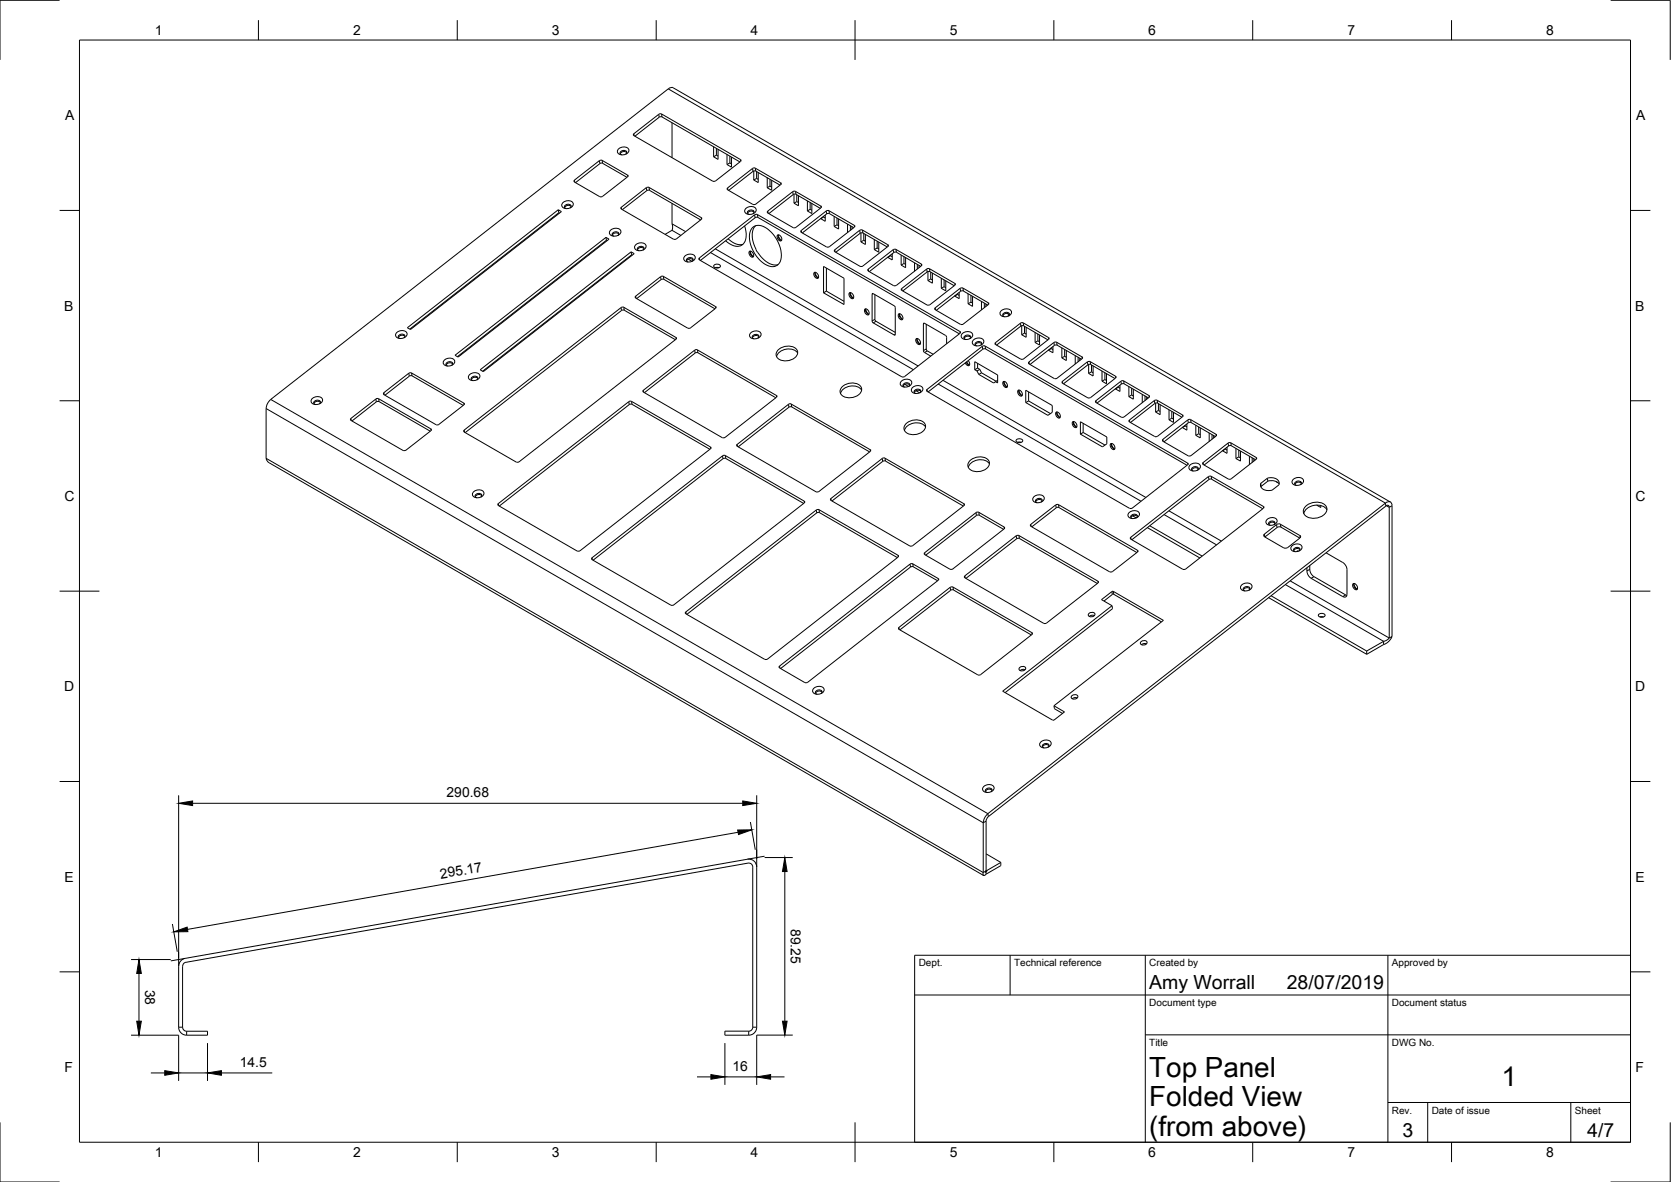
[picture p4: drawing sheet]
<svg xmlns="http://www.w3.org/2000/svg" width="420mm" height="297mm" viewBox="0 0 420 297" stroke-linecap="round" stroke-linejoin="round" font-family="sans-serif">
<!-- layer: Visible -->
<g fill="none" stroke="#000" stroke-width=".25">
<path d="M155.6 37.3a1.45 1.45 0 0 1 2.5 .6 1.68 1.68 0 0 1-2.9 .3l.2-.6zM157.3 38.7l.2-.2a.79 .79 0 0 0-.6-.8 .79 .79 0 0 0-.9 .5l-.1 .4 .4 .3M157.6 38.4a1.03 1.03 0 0 0-1.7 .2M159.4 33.6l6.2-4.9 .5-.1 20.1 11.5 .1 .1-.1 .4M159.4 33.6l-.1 .3 .1 .2 19.8 11.4h.7l6.3-4.9M165.8 29.4l-6.2 4.8M165.8 29.5l.7-.1 19.5 11.3M169 30.8v8.8M179.4 36.9v2.5M180.1 39l-.7 .4M180.1 39l.5 .2M180.1 37.3v1.7"/>
<path d="M180.6 37.5v2.6l-1.2-.7M182.8 38.8v2.5M183.5 39.2v1.7M183.9 39.5v2.5l-1.1-.7M140.4 52.7l.1 .8M140.5 53.5l-37.5 29.2M140.5 53.5l.2 .1M141.7 50.8a1.45 1.45 0 0 1 2.4 .6 1.68 1.68 0 0 1-2.8 .3l.1-.6zM143.3 52.3l.2-.2a.79 .79 0 0 0-.6-.8 .79 .79 0 0 0-.9 .4l-.1 .4 .5 .3M143.6 51.9a1.03 1.03 0 0 0-1.6 .3M144.4 45.7l6.4 3.7M150.7 40.4l-6.2 4.9-.2 .3 .2 .1"/>
<path d="M150.7 40.4l.7-.1 6.4 3.7M151.5 49.3l-.7 .1M152.4 59.7l.1 .7M153.6 57.8a1.45 1.45 0 0 1 2.5 .6 1.68 1.68 0 0 1-2.9 .2l.2-.6zM155.3 59.2l.2-.2a.79 .79 0 0 0-.6-.8 .79 .79 0 0 0-.9 .4l-.1 .4 .5 .4M155.6 58.8a1.03 1.03 0 0 0-1.6 .3M156.2 52.1l6.3-4.9 .5-.2 13.3 7.7 .1 .3-6.3 5-.5 .2-13.4-7.7-.1-.3zM156.5 52.7l6.1-4.8 .5-.1 13.1 7.5M157.6 44.6l-6-3.6h-.5l-6.4 4.9M157.8 44l.1 .1-.1 .3-6.3 4.9M169 51.1l.1 6.6-.1 .2-1.8 1M183 47.2l-.2 .3 .2 .2"/>
<path d="M183.5 40.9l-.7 .4M183.5 40.9l.4 .3M187.2 56.8a4.1 4.1 0 0 1-.7 4.8 3.4 3.4 0 0 1-4-1.1M187.7 52.3a1.45 1.45 0 0 1 2.4 .6 1.68 1.68 0 0 1-2.9 .3l.2-.6zM189.1 57.3a2.99 2.99 0 0 1 4.3 .5 8.1 8.1 0 0 1 2.8 7.8 2.35 2.35 0 0 1-3.7 .9 8.1 8.1 0 0 1-3.8-8.5zM189.2 42.3l-6.3 4.9M189.2 42.3h.7l6.4 3.6M189.3 53.7l.2-.2a.79 .79 0 0 0-.6-.8 .79 .79 0 0 0-.9 .4l-.1 .4 .4 .4M189.5 43v2.2M189.6 53.3a1.03 1.03 0 0 0-1.6 .3M189.7 54l-13.8 10.8M189.8 54l.7-.1 50.8 29.4"/>
<path d="M189.9 54.7l.7-.1 50.6 29.3M189.9 54.7l-13.8 10.8M190 56.7a4.7 4.7 0 0 0-.2 5.4l.4 .9a10.6 10.6 0 0 0 3.8 3.4l1.6 .1M190.2 44.8l-.7 .4M190.2 44.8l.4 .3M190.2 43.1v1.7M190.6 43.4v2.5l-1.1-.7M192.9 44.6v2.6M193.1 53.5l6.3 3.7M193.6 46.8l-.7 .4M193.6 46.8l.4 .2M193.6 45v1.8"/>
<path d="M194 45.3v2.5l-1.1-.6M195.5 59.1a.91 .91 0 0 1 .9 .4 .91 .91 0 0 1-.1 1l-.4-.1-.4-.5-.1-.4zM195.7 59.1l.3 .8 .4 .5M195.7 59l.1 .8 .3 .4 .4 .2M196.2 46.5l-6.1-3.5h-.5l-6.4 4.8M196.3 46.4l-6.3 4.9-.4 .1-6.7-3.7M196.3 45.9l.1 .2-.1 .3M199.6 48.8v2.3M200.3 50.7l-.7 .4M200.3 50.7l.5 .2M200.3 48.9v1.8M200.8 49.2v2.5l-1.2-.6"/>
<path d="M203 50.5v2.5M203.7 52.6l-.7 .4M203.7 52.6l.4 .2M203.7 50.9v1.7M204.1 51.1v2.6l-1.1-.7M206.2 52.4l-6.1-3.6h-.4l-6.4 4.9M206.4 51.8l-6.4-3.7h-.5l-6.5 5 .1 .4M206.4 54.9v.1M206.4 51.8l.1 .3-.1 .1-6.3 4.9-.7 .1M207.1 54.6l-.7 .4M207.1 54.4v.2M207.1 54.6l.4 .2"/>
<path d="M207.5 54v1.6l-1.1-.6M207.7 53l-6.2 4.9-.1 .4 6.4 3.8M208.4 52.9l-.7 .1M208.4 53l6.4 3.6 .1 .2-.1 .3M209.7 54.4v2.5M210.5 56.5l-.8 .4M210.5 56.5l.4 .2M210.5 54.8v1.7M210.9 55v2.6l-1.2-.7M213.1 56.3v2.1M213.8 56.7v1.2M214.2 57v.6"/>
<path d="M214.7 57.2l-6.1-3.5-.5-.1-6.4 4.9M214.8 57.1l-6.3 4.9M216.5 58.5v2.3M217.2 58.7v1.7M217.6 58.9v2.5l-1.1-.6M152.5 60.4l-37.5 29.2M152.5 60.4l.2 .1M158.7 63.3l.1 .7M158.8 64l.2 .1M158.8 64l-37.5 29.3M160 61.4a1.45 1.45 0 0 1 2.4 .6 1.68 1.68 0 0 1-2.8 .3l.1-.6zM161.6 62.9l.3-.3a.79 .79 0 0 0-.6-.8 .79 .79 0 0 0-1 .5v.4l.4 .3"/>
<path d="M161.9 62.5a1.03 1.03 0 0 0-1.6 .3M166.1 69.5l-6.3 4.9-.1 .3 13.2 7.8 .8-.1M166.2 70.3l-6.1 4.7M166.8 69.5l13.2 7.6-.1 .4-6.3 4.9M166.8 69.5h-.7M166.9 70.2l12.9 7.4M166.9 70.2l-.7 .1M172.3 64.3a1.45 1.45 0 0 1 2.5 .6 1.68 1.68 0 0 1-2.9 .2l.2-.6zM173.1 65.1l.9 .6 .2-.2a.79 .79 0 0 0-.6-.8 .79 .79 0 0 0-.9 .4l-.1 .4 .4 .3M174.3 65.3a1.03 1.03 0 0 0-1.7 .3M175.9 64.8l-.2 .4 .2 .1 50.9 29.4M179.5 66.7a.94 .94 0 0 1 1.6 .3 .99 .99 0 0 1-1.6-.2z"/>
<path d="M179.8 67.3h1M183.1 60a4.1 4.1 0 0 0 3.7 1.4M188.4 63.2a.9 .9 0 0 1 .9 .3 .9 .9 0 0 1 .1 1 .94 .94 0 0 1-1-1.3zM188.6 63.2l.2 .6 .6 .7M188.6 63.1l.2 .9 .6 .5M204.7 68.6a.92 .92 0 0 1 .9 .3 .92 .92 0 0 1 .1 1 .95 .95 0 0 1-1-1.3zM204.9 68.5l.3 .8 .5 .5M205 68.4v.9l.8 .5M207.1 67l5.1 2.9v6.6l-5.1-2.9zM207.8 73.2l-.7 .4M207.8 73.2l4.4 2.5M207.8 67.4v5.8"/>
<path d="M208.6 62h-.7M209.9 62.8l6.3-4.9 .4-.2 6.8 3.9-.2 .4-6.2 4.8-.5 .2-6.6-3.8zM213.5 73.7a.9 .9 0 0 1 1 .3 .9 .9 0 0 1 .1 1 .94 .94 0 0 1-1.1-1.3zM213.8 73.6l.3 .8 .4 .5M213.8 73.5l.1 1 .7 .4M217.2 60.4l-.7 .4M217.2 60.4l.4 .2M217.4 77.8a.82 .82 0 0 1 1 .3 .82 .82 0 0 1-.2 1l-.6-.4zM217.7 77.7l.3 .8 .4 .5M217.7 77.6l.1 .9 .7 .5M218.3 68.1v-.5l6.5-5 .5 .1 6.5 3.8-.2 .3-6.4 5h-.5l-6.4-3.7M219.3 73.8h.3l5.4 3.2 .1 7.2-5.6-3.1-.2-.2z"/>
<path d="M219.8 60.2v2.5M220 74v6.5l5.1 3M220.6 62.3l-.8 .4M220.6 62.3l.4 .3M220.6 60.6v1.7M221 60.9v2.5l-1.2-.7M223.1 62.1l-6.1-3.5-.5-.1-6.4 4.9M223.2 64.6v.1M223.9 64.3l-.7 .4M223.9 64.3l.4 .2M223.9 64.1v.2M224.3 63.8v1.5l-1.1-.6"/>
<path d="M226 78.9a.92 .92 0 0 1 .9 .5 .92 .92 0 0 1-.1 1l-.8-.5-.2-.6zM226.1 78.9l.8 1.3M226.2 78.8l.1 .9 .7 .5M226.6 64.1v2.5M227.3 66.2l-.7 .4M227.3 66.2l.4 .2M227.3 64.5v1.7M227.7 64.7v2.6l-1.1-.7M230 66v2.2M230.7 66.4v1.2M231.1 66.7v.6M231.5 66.9l-6.1-3.5h-.5l-6.3 4.9"/>
<path d="M233 67.6l.7-.1 6.4 3.7 .1 .1-.1 .4M233 67.6l-6.3 4.9-.1 .3 6.7 3.9 .5-.1 6.3-4.9M233.3 68.2v2.3M234 70.1l-.7 .4M234 70.1l.4 .2M234 68.4v1.7M234.4 68.6v2.6l-1.1-.7M236.7 69.9v2.6M237.4 72l-.7 .5M237.4 72l.4 .3M237.4 70.3v1.7M237.8 70.6v2.5l-1.1-.6"/>
<path d="M239.9 71.8l-6.1-3.5-.4-.1-6.4 4.9M240.1 74.4h.1M240.8 74l-.7 .4M240.8 74l.4 .2M240.8 73.8v.2M241.2 73.5v1.5l-1.1-.6M241.4 72.5l-6.2 4.9-.2 .3 6.5 3.8 .7-.1M241.4 72.5l.7-.1 6.5 3.8-.1 .3-6.3 4.9M241.5 73.2l-6.1 4.8M242.2 73.1l6.1 3.6M242.3 73.1l-.7 .1M243.4 73.8v2.5"/>
<path d="M244.1 75.9l-.7 .4M244.1 75.9l.4 .3M244.1 74.2v1.7M244.5 74.5v2.5l-1.1-.7M246.8 75.8v2.1M247.5 76.2v1.1M247.9 76.4v.6M251.8 78a1.45 1.45 0 0 1 2.5 .6 1.68 1.68 0 0 1-2.9 .3l.2-.6zM253.5 78.9v.5l.2-.2a.79 .79 0 0 0-.6-.8 .79 .79 0 0 0-.9 .4l-.1 .5 .5 .3M253.8 79.1a1.03 1.03 0 0 0-1.6 .2M96.5 99.2l13.1 7.5M96.5 98.7l-.1 .3 .1 .2"/>
<path d="M99.9 83.5a1.45 1.45 0 0 1 2.5 .6 1.68 1.68 0 0 1-2.9 .3l.1-.6zM101.5 84.9l.2-.2a.79 .79 0 0 0-.6-.8 .79 .79 0 0 0-.9 .4l-.1 .4 .5 .4M101.8 84.5a1.03 1.03 0 0 0-1.6 .3M102.4 82.4l38-29.7 .8 .5-38 29.6zM103.5 93.7l13.3 7.7-.2 .4-6.3 4.9M103.5 93.7l-.7 .1-6.3 4.9M103.6 94.5l12.9 7.4M103.6 94.4l-.7 .1-6.1 4.8M111.9 90.4a1.45 1.45 0 0 1 2.4 .6 1.68 1.68 0 0 1-2.8 .3l.1-.6zM113.5 91.8l.3-.2a.79 .79 0 0 0-.7-.8 .79 .79 0 0 0-.9 .4l-.1 .5 .5 .3M113.8 91.5a1.03 1.03 0 0 0-1.6 .2M114.4 89.3l38-29.6 .7 .4-37.9 29.6z"/>
<path d="M118.2 94.1a1.45 1.45 0 0 1 2.5 .6 1.68 1.68 0 0 1-2.9 .2l.1-.6zM119.9 95.5l.2-.2a.79 .79 0 0 0-.6-.8 .79 .79 0 0 0-.9 .4l-.1 .4 .4 .3M120.1 95.1a1.03 1.03 0 0 0-1.6 .3M120.7 92.9l38-29.6 .8 .4-38 29.7zM161.8 98.5l19.8 11.5M162 98.7l12.8-10 .5-.1 19.8 11.4M169.8 85.4l-12.8-7.4-.5-.1-39.5 30.8M175.4 87.9l19.9 11.6-.1 .3-12.9 10.1M175.4 87.9l-.7 .1-12.9 10.1-.2 .3 .2 .1M188.9 83.6a1.45 1.45 0 0 1 2.5 .6 1.68 1.68 0 0 1-2.9 .2l.1-.6zM190.5 85l.3-.2a.79 .79 0 0 0-.7-.8 .79 .79 0 0 0-.9 .4v.4l.4 .3M190.8 84.6a1.03 1.03 0 0 0-1.6 .3"/>
<path d="M195.5 88.2a3.3 3.3 0 0 1 5-.1 2.03 2.03 0 0 1-1.7 2.4l-.6 .1a2.42 2.42 0 0 1-3.1-1.5zM200.6 88.7a3.2 3.2 0 0 0-5.3 .9M211.6 97.4a3.3 3.3 0 0 1 5 0 2.03 2.03 0 0 1-1.8 2.4l-.5 .1a2.42 2.42 0 0 1-3.1-1.5zM216.6 98a3.2 3.2 0 0 0-5.3 .9M226.8 95.7a1.45 1.45 0 0 1 2.5 .6 1.68 1.68 0 0 1-2.9 .3l.1-.6zM227.5 94.6l-.7 .1M227.5 96.6l.9 .5 .3-.2a.79 .79 0 0 0-.6-.8 .79 .79 0 0 0-.9 .4l-.1 .5 .4 .3M228.7 96.8a1.03 1.03 0 0 0-1.6 .2M229.6 97.3a1.45 1.45 0 0 1 2.4 .6 1.68 1.68 0 0 1-2.8 .3l.1-.6zM230.3 98.2l.9 .5 .3-.2a.79 .79 0 0 0-.6-.8 .79 .79 0 0 0-1 .4v.5l.4 .3M230.4 85.1a.91 .91 0 0 1 .9 .5 .91 .91 0 0 1-.1 1l-.4-.1-.4-.5-.1-.5zM230.5 85.1l.8 1.4"/>
<path d="M230.6 85.1l.1 .8 .7 .6M231.5 98.4a1.03 1.03 0 0 0-1.6 .2M232.9 81.5v6.3l.2 .4 1.5 .8M233.1 98.3l50.9 29.4M233.1 98.3v-.4l13.9-10.9 .5-.1 51.1 29.5 .1 .1-.1 .3M233.4 98.5l13.7-10.7 .5-.2 50.9 29.3M238 86.4v-1.7l-.2-.4-5.3-3.1-.3 .1v7l.2 .3 1.6 .9M241.4 83.3l.1 .1-.1 .4-13.9 10.8M242.1 83.7a1.45 1.45 0 0 1 2.5 .6 1.68 1.68 0 0 1-2.9 .3l.1-.6zM243 91l.3 .5 .5 .2M243.1 90.9l.6 .8M243.5 90.6l.2 .4a.52 .52 0 0 1-.1 .9 .52 .52 0 0 1-.7-.4l-.2-.3"/>
<path d="M243.8 85.1l.2-.2a.79 .79 0 0 0-.6-.8 .79 .79 0 0 0-.9 .5l-.1 .4 .4 .3M244.1 84.8a1.03 1.03 0 0 0-1.7 .2M244.9 85.3a1.45 1.45 0 0 1 2.5 .6 1.68 1.68 0 0 1-2.9 .3l.1-.6zM245.1 92.9v-2l5.7 3.3v2l-.5-.3M245.1 92.9l.6 .3M245.7 93.2l.4 .9M245.8 92.5l-.7 .4M245.8 92.5l.6 .3M245.8 91.3v1.2M246.1 94.1l3.8 2.2 .4-.4M246.4 92.8l-.7 .4M246.4 92.8l.4 .9"/>
<path d="M246.6 86.8l.2-.2a.79 .79 0 0 0-.6-.8 .79 .79 0 0 0-.9 .4l-.1 .4 .4 .3M246.8 93.7l-.7 .4M246.8 93.7l3.7 2.1M246.8 86.4a1.03 1.03 0 0 0-1.6 .3M250.8 95.6l-.5 .3M252.3 95.9a.92 .92 0 0 1 .8 .5 .92 .92 0 0 1 0 1l-.8-.5-.2-.6zM252.4 95.9l.3 .7 .5 .6M252.5 95.8l.1 .9 .7 .5M256 98.1a.91 .91 0 0 1 .9 .4 .91 .91 0 0 1-.1 1.1l-.7-.5-.2-.6zM256.2 98.1l.2 .6 .5 .7M256.2 98l.1 .9 .7 .5M256.7 81.9l-6.1 4.8"/>
<path d="M256.7 81.9h.7l6.1 3.5M256.9 81.8v2.3M257.4 90.2l6.3-4.9 .1-.3-6.7-3.9-.5 .1-6.4 5.1 .1 .3 6.4 3.7M257.4 90.2h-.7M257.6 83.7l-.7 .4M257.6 83.7l.4 .3M257.6 82v1.7M257.9 98.1l6.7 3.8v1.7l-1.1 .8-5.6-3.2zM258 82.2v2.6l-1.1-.7M258.6 98.5v2.3M258.7 91.4l6.4 3.7M260.3 83.5v2.6"/>
<path d="M261 85.6l-.7 .5M261 85.6l.4 .3M261 83.9v1.7M261.4 84.2v2.5l-1.1-.6M263.6 88h.1M264.3 87.6l-.7 .4M264.3 87.6l.5 .2M264.3 87.4v.2M264.8 87.1v1.6l-1.2-.7M265 86.1l-6.3 4.9-.1 .3 .1 .1M265 86.1l.7-.1 6.4 3.7M265.1 86.8l-6.1 4.8"/>
<path d="M265.1 86.8l.7-.1 6.1 3.6M265.8 95l-.7 .1M267 87.4v2.5M267.7 89.5l-.7 .4M267.7 89.5l.4 .3M267.7 87.8v1.7M268.1 88.1v2.5l-1.1-.7M270.4 89.4v2.1M271.1 89.8v1.1M271.5 90v.6M272.1 89.7l.1 .1-.1 .3-6.3 4.9M273.4 90.9l-6.2 4.9-.2 .4 6.7 3.8 .5-.1 6.3-4.9"/>
<path d="M273.4 90.9h.7l6.4 3.6 .1 .3-.1 .2M273.7 91.6v2.2M274.4 93.4l-.7 .4M274.4 93.4l.4 .3M274.4 91.7v1.7M274.8 92v2.5l-1.1-.7M277.1 93.2v2.6M277.8 95.4l-.7 .4M277.8 95.4l.4 .2M277.8 93.7v1.7M278.2 93.9v2.5l-1.1-.6M280.4 95.1l-6.1-3.5h-.5l-6.4 4.9"/>
<path d="M280.5 97.7h.1M281.2 97.3l-.7 .4M281.2 97.3l.4 .3M281.2 97.1v.2M281.6 96.8v1.6l-1.1-.7M281.9 95.8l.6-.1 6.5 3.8-.1 .4-6.3 4.9-.4 .1-6.8-3.9 .2-.3 6.2-4.9M282 96.5h.7l6.1 3.5M282 96.5l-6.2 4.8M283.8 97.1v2.6M284.5 99.3l-.7 .4M284.5 99.3l.5 .2M284.5 97.5v1.8"/>
<path d="M285 97.8v2.5l-1.2-.6M287.2 99.1v2.1M287.9 99.5v1.2M288.3 99.7v.6M66.9 102.7v12.5l.2 .6 .6 .5 179.6 103.7M66.9 102.7l.2-1 1-1.3 99.9-78.1a1.15 1.15 0 0 1 1.3-.2l180.3 104.1M78.6 100.1a1.45 1.45 0 0 1 2.5 .6 1.68 1.68 0 0 1-2.9 .3l.1-.7zM80.3 101.5l.2-.2a.79 .79 0 0 0-.6-.8 .79 .79 0 0 0-.9 .4l-.1 .4 .4 .4M80.6 101.1a1.03 1.03 0 0 0-1.7 .3M88.2 105.2l6.3-4.9 .5-.2 13.5 7.8-.2 .4-6.2 4.8-.7 .1M88.2 105.2l-.1 .3 .1 .1M88.2 105.6l13.1 7.6"/>
<path d="M88.5 105.8l6.1-4.8 .5-.1 13.1 7.5M110.4 106.7h-.7M130.5 116.1l39.5-30.8 .1-.4-13.2-7.7h-.5l-39.8 31 .1 .4 13.1 7.5M130.5 116l-.7 .1M178.5 112.9l-19.6-11.3h-.5l-32.9 25.6M178.6 112.8l.2-.3-.2-.2-19.8-11.4-.5-.1-33 25.7-.1 .4 19.9 11.6h.5l33-25.7M182.3 109.9l-.7 .1M185.4 111.7l-.2 .3 .2 .1 20 11.5 .5-.1 12.9-10 .1-.2-.1-.3M185.4 111.7l12.9-10.1 .4-.1 20.1 11.5M185.6 112.3l12.8-10 .5-.1 19.8 11.4M227.6 106.7a3.3 3.3 0 0 1 5 0 2.03 2.03 0 0 1-1.7 2.3l-.6 .2a2.42 2.42 0 0 1-3-1.6zM232.7 107.3a3.2 3.2 0 0 0-5.3 .9"/>
<path d="M243.7 116a3.3 3.3 0 0 1 5-.1 2.03 2.03 0 0 1-1.7 2.4l-.6 .2a2.42 2.42 0 0 1-3-1.6zM248.8 116.6a3.2 3.2 0 0 0-5.3 .9M255.6 110.5l1-.2a.5 .5 0 0 1 .5 .5 .5 .5 0 0 1-.6 .4h-.4a.48 .48 0 0 1-.5-.1 .48 .48 0 0 1 0-.6zM255.8 111.2h1M258.6 100.8l-.7 .4M258.6 100.8l5.5 3.1M265.6 103.5a.9 .9 0 0 1 .9 .6 .9 .9 0 0 1-.2 1l-.5-.3-.3-.5v-.5zM265.7 103.6l.3 .7 .5 .6M265.7 103.5l.2 .9 .7 .5M269.7 106.1a.9 .9 0 0 1 .9 .3 .9 .9 0 0 1 .1 1 .94 .94 0 0 1-1-1.3zM269.9 106l.3 .9 .5 .4M269.9 105.9l.2 1 .6 .4"/>
<path d="M271.7 106l6.6 3.8v1.7l-1.1 .8-5.5-3.2zM272.4 108.7l-.7 .4M272.4 108.7l5.4 3.2M272.4 106.4v2.3M279.3 111.5a.91 .91 0 0 1 .9 .5 .91 .91 0 0 1-.1 1l-.4-.2-.4-.4-.2-.5zM279.4 111.5l.2 .6 .6 .7M279.5 111.4l.1 .9 .7 .5M290.3 100.7l.7-.1 6.3 3.7M290.3 100.7l-6.3 4.8-.1 .4 .1 .1M290.4 101.4l-6.2 4.8M290.4 101.4l.7-.1 6.1 3.5M290.6 101.3v2.3"/>
<path d="M291.3 103.2l-.7 .4M291.3 103.2l.4 .2M291.3 101.4v1.8M291.7 101.7v2.5l-1.1-.6M293.9 103v2.5M294.6 105.1l-.7 .4M294.6 105.1l.5 .2M294.6 103.4v1.7M295.1 103.6v2.6l-1.2-.7M297.3 107.4h.1M297.3 104.2l.2 .2-.2 .3-6.5 5h-.4l-6.4-3.7M298 107l-.7 .4"/>
<path d="M298 107l.4 .3M298 106.9v.1M298.4 106.5v1.6l-1.1-.7M298.6 116.8l-13.9 10.9M298.7 105.5l-6.3 4.9-.1 .2 .1 .3 6.6 3.7 .5-.1 6.3-4.9M298.8 106.2l-6.1 4.8M299.3 116.8a1.45 1.45 0 0 1 2.5 .6 1.68 1.68 0 0 1-2.9 .3l.2-.7zM299.4 105.4l-.7 .1M299.4 105.5l6.4 3.6 .1 .2-.1 .3M299.5 106.2l6.1 3.5M299.5 106.2h-.7M300.7 106.9v2.5"/>
<path d="M301 118.2l.2-.2a.79 .79 0 0 0-.6-.8 .79 .79 0 0 0-.9 .4l-.1 .4 .4 .4M301.3 117.8a1.03 1.03 0 0 0-1.6 .3M301.4 109l-.7 .4M301.4 109l.4 .2M301.4 107.3v1.7M301.8 107.5v2.6l-1.1-.7M302.5 116.7l-.1-.3 .1-.1 6.5-5.1 .5 .1 6.5 3.8-.1 .3-6.5 5h-.5l-6.4-3.7M304 108.8v2.1M304.8 109.2v1.2M305.2 109.5v.6M307.4 113.2v.1M308.1 112.9l-.7 .4"/>
<path d="M308.1 112.9l.4 .2M308.1 112.7v.2M308.5 112.4v1.5l-1.1-.6M310.8 112.7v2.5M311.5 114.8l-.7 .4M311.5 114.8l.4 .3M311.5 113.1v1.7M311.9 113.4v2.5l-1.1-.7M314.2 114.6v2.2M314.9 115v1.2M315.3 115.3v.6M315.7 115.5l-6.1-3.5h-.5l-6.3 4.9"/>
<path d="M119.2 123.5a1.45 1.45 0 0 1 2.5 .6 1.68 1.68 0 0 1-2.9 .3l.1-.6zM120.9 124.9l.2-.2a.79 .79 0 0 0-.6-.8 .79 .79 0 0 0-.9 .5l-.1 .4 .4 .3M121.2 124.6a1.03 1.03 0 0 0-1.7 .2M202.1 126.5l-19.6-11.3h-.5l-32.9 25.6M208.9 125.3l12.9-10.1 .5-.1 20.2 11.6-.1 .3-12.9 10.1M208.9 125.3l-.1 .3 .1 .1M208.9 125.8l19.9 11.4M209.2 125.9l12.8-10 .4-.1 19.8 11.4M229.5 137.1l-.7 .1M232.5 138.9l13.1-10.2h.5l6.5 3.9-.1 .3-12.9 10.1M232.5 138.9l-.1 .3 .1 .2 6.4 3.7M252.3 133l-6.1-3.5-.4-.1-13 10.1"/>
<path d="M259.2 132.3l20.1 11.5 .4-.2 6.3-4.9 .1-.1-.1-.3M259.2 131.8l6.3-4.9 .4-.2 20.1 11.6M259.2 131.8l-.1 .3 .1 .1M259.4 132.4l6.2-4.8 .5-.1 19.8 11.4M260.1 124.7a1.45 1.45 0 0 1 2.5 .7 1.68 1.68 0 0 1-2.9 .2l.1-.6zM261.8 126.2l.2-.2a.79 .79 0 0 0-.6-.8 .79 .79 0 0 0-.9 .4l-.1 .4 .4 .3M262 125.8a1.03 1.03 0 0 0-1.6 .3M284 128.7a1.45 1.45 0 0 1 2.5 .6 1.68 1.68 0 0 1-2.9 .3l.2-.6zM284.7 127.7h-.7M284.8 129.6l.9 .6 .2-.2a.79 .79 0 0 0-.6-.9 .79 .79 0 0 0-.9 .5l-.1 .4 .4 .3M286 129.8a1.03 1.03 0 0 0-1.7 .3M288.5 132.6l13.2 7.6"/>
<path d="M289.1 132.1l13.2 7.6M317 121.5l1.7-1.3 .1 .7-1.7 1.3zM317 121.5a1.58 1.58 0 0 0 1.9 1.8l1-.1 1.7-1.3M317.1 122.2v.2M317.5 127.9l-12.8-7.5h-.5l-19.6 15.2M317.6 127.3l-13-7.6h-.5l-19.9 15.5 .1 .3 13.1 7.6M317.6 127.7l-19.5 15.3-.7 .1M317.7 127.3l.1 .1-.1 .3M317.9 134.9l4.9 2.8M318.1 134.9l3-2.3 .5-.2 .5 .1 4.7 2.7-3 2.4-1 .1M318.7 120.2a2.14 2.14 0 0 1 3 1.3l-.1 .3M318.7 130.5a1.41 1.41 0 0 1 2.4 .6 1.62 1.62 0 0 1-2.8 .2l.1-.6z"/>
<path d="M318.8 120.9a2.53 2.53 0 0 1 2.8 .8M320.3 131.8l.3-.4a.84 .84 0 0 0-.9-.4 .84 .84 0 0 0-.7 .7l.4 .3M320.6 131.5a.97 .97 0 0 0-1.6 .3M320.9 121v.1M320.9 121.1l.5 .2M325 137.1a1.41 1.41 0 0 1 2.4 .6 1.62 1.62 0 0 1-2.8 .2l.1-.5zM325.3 120.4a1.45 1.45 0 0 1 2.5 .6 1.68 1.68 0 0 1-2.9 .3l.1-.6zM326.3 138.5h.1M326.5 138.5l-.5 .1M326.6 138.5l.3-.5a.84 .84 0 0 0-.9-.4 .84 .84 0 0 0-.7 .7l.4 .3M326.8 134.6l-4.9-2.9-.4-.1-.5 .2-3.1 2.4-.1 .5 .1 .2M326.8 134.5l.2 .5-.2 .2"/>
<path d="M326.9 138.1a.97 .97 0 0 0-1.6 .3M326.9 121.8l.3-.2a.79 .79 0 0 0-.7-.8 .79 .79 0 0 0-.9 .4v.5l.4 .3M327.2 121.5a1.03 1.03 0 0 0-1.6 .2M328.1 127.4a3.7 3.7 0 0 1 5.4-.1 1.9 1.9 0 0 1-1.2 2.5 3.5 3.5 0 0 1-4.4-.7 1.52 1.52 0 0 1 .2-1.7zM331.1 126.9l1 .6v-.5M333.4 138.9l4.2 2.5a2.35 2.35 0 0 1 1.1 1.8v6.1a.65 .65 0 0 1-.3 .7 .65 .65 0 0 1-.8-.1l-7.9-4.6a2.45 2.45 0 0 1-1.1-1.8v-.8M333.6 128.1a3.5 3.5 0 0 0-5.8 1M350 127.1v32.8M350 127.1a.91 .91 0 0 0-.6-1 .91 .91 0 0 0-1 .3l-100 78.1M148.9 140.6v-.4l33-25.8 .5 .1 19.9 11.6-.1 .3-33 25.7h-.5l-19.8-11.5M225.6 140.1l-19.5-11.3h-.5l-32.9 25.6M225.8 140l.1-.2-.1-.3-19.9-11.4-.4-.1-33.1 25.8-.1 .3 20 11.6h.5l33-25.7"/>
<path d="M226 157.7l12.9-10.1 .5-.1 20.1 11.5 .1 .3-13 10.2-.5 .2-20.1-11.6zM235.8 146l-6.1-3.6-.7 .1-32.7 25.5M235.9 145.8l-32.8 25.7h-.7M235.9 145.4l-6.4-3.7-.7 .1-32.9 25.7 .1 .3 6.4 3.7M235.9 145.4l.1 .1-.1 .3M239.6 143h-.7M239.7 148.3l19.6 11.3M239.8 148.3h-.7l-12.8 10M242.6 144.7l12.9-10.1 .5-.1 20 11.5M242.6 144.7l-.1 .4 .1 .1 20.1 11.5 .4-.1 13-10.1 .1-.2-.1-.3M242.9 145.4l12.7-10 .5-.1 19.8 11.3M273.9 154.1l.6-.2a.6 .6 0 0 1 .8 .7l-.8 .4a.6 .6 0 0 1-.8-.7z"/>
<path d="M275.2 154.7l-.7-.1-.6 .3M279.6 148.7l-2.6 2 2.6 1.5M279.6 148.7l.3-.1 12.6 7.3-27.5 21.5M279.6 152.2l-27.5 21.5 12.6 7.3 .4-.1M279.6 152.2l.1 .8-27 21.1M279.7 149.4l-2.1 1.7M279.7 149.4l.4-.1 11.9 7M312.3 146.9a1.45 1.45 0 0 1 2.5 .6 1.68 1.68 0 0 1-2.9 .3l.2-.6zM314 148.3l.2-.2a.79 .79 0 0 0-.6-.8 .79 .79 0 0 0-.9 .5l-.1 .4 .4 .3M314.3 148a1.03 1.03 0 0 0-1.7 .2M319 150.2l24.6 14.2M319.6 149.7l24 13.9"/>
<path d="M329.3 142.1v1a2.22 2.22 0 0 0 1.1 1.8l8.2 4.7M331.6 154.4l.8-.3a.53 .53 0 0 1 .8 .5 .53 .53 0 0 1-.7 .5h-.4a.49 .49 0 0 1-.5-.2 .49 .49 0 0 1 0-.5zM331.9 155h.9M340.2 146.7a.94 .94 0 0 1 1 .5 .94 .94 0 0 1-.1 1l-.5-.1-.4-.5-.1-.5zM340.4 146.7l.3 .8 .5 .5M340.4 146.6l.2 .9 .7 .6M350 159.9l-.9 1.4-1.2 .7M350 159.9l-.7 .4M204.7 172.9a1.45 1.45 0 0 1 2.5 .6 1.68 1.68 0 0 1-2.9 .3l.2-.6zM206.4 174.3l.2-.2a.79 .79 0 0 0-.6-.8 .79 .79 0 0 0-.9 .4l-.1 .5 .5 .3M206.7 173.9a1.03 1.03 0 0 0-1.6 .3M256.5 167.7l.6-.2a.6 .6 0 0 1 .7 .7l-.7 .4a.6 .6 0 0 1-.8-.7z"/>
<path d="M257.8 168.3l-.7-.1-.6 .3M265 177.4l.1 .7 2.1 1.2M265 177.4l2.7 1.5-2.7 2M269.6 174.8l.6-.2a.6 .6 0 0 1 .8 .7l-.8 .4a.6 .6 0 0 1-.8-.7zM270.9 175.4l-.7-.1-.6 .3M287 161.2l.6-.2a.6 .6 0 0 1 .8 .7l-.8 .4a.6 .6 0 0 1-.8-.7zM288.3 161.8l-.7-.1-.6 .3M343.6 163.6v.8M347.9 161.2l-4.3 2.4M347.9 161.2v.8M347.9 162l-4.3 2.4M349.3 160.3l-.6 .6-.8 .3"/>
<path d="M349.3 160.3v-32.8l-.1-.4-.3-.1-100.4 78.2M247.5 197.6a1.45 1.45 0 0 1 2.5 .6 1.68 1.68 0 0 1-2.9 .2l.1-.6zM249.1 199l.3-.2a.79 .79 0 0 0-.6-.8 .79 .79 0 0 0-.9 .4l-.1 .4 .4 .3M249.4 198.6a1.03 1.03 0 0 0-1.6 .3M261.8 186.4a1.45 1.45 0 0 1 2.5 .6 1.68 1.68 0 0 1-2.9 .3l.1-.7zM263.5 187.8l.2-.2a.79 .79 0 0 0-.6-.8 .79 .79 0 0 0-.9 .4l-.1 .4 .4 .3M263.8 187.4a1.03 1.03 0 0 0-1.7 .3M188.1 216.9l-141.4 24.9M188.1 216.9l.8 .2 .4 .8v40.2M247.2 219.3l.1 .7 .6-.3M247.9 218.9l-.1 .2zM247.9 214.6l3.8 2.1"/>
<path d="M247.9 218.9l-.7 .4M248.4 204.5l-.7 .8-.5 1.5v12.5M248.5 205.2l-.4 .5-.2 .7v13.3M251.7 216.7l-3.8 2.2M251.7 216.7v.8l-3.8 2.2M44.9 258.1l.2 .8 .3 .5 .7 .6 .8 .1M44.9 258.1v-15.3a1.98 1.98 0 0 1 1.7-2l141.3-24.9a2 2 0 0 1 2.4 2v40.2M44.9 258.1h1M45.9 258.1l.3 .8 .7 .3M45.9 242.8v15.3M46.8 241.8a1.01 1.01 0 0 0-.9 1M46.9 259.2h5.3v.9h-5.3"/>
<path d="M46.9 259.2v.9M188.3 259.1h-6v1h6M188.3 259.1v1M189.3 258.1l-.3 .8-.7 .2M189.3 258.1h1M190.3 258.1l-.2 .8-.4 .6-.7 .5-.7 .1"/>
</g>
<!-- layer: Visible Narrow -->
<g fill="none" stroke="#000" stroke-width=".25">
<path d="M159.4 33.6v.5M165.6 28.7l.2 .7M166.3 28.6l.2 .8M168 22.3l180.4 104.1 .1 .8M144.4 45.3l.1 .5M150.7 40.4l.1 .7M151.4 40.3l.1 .7M156.2 52.1l.1 .5M157.8 44v.4M162.5 47.2l.1 .7M163.2 47.1l.1 .7M169 57.9l2.2 1.3"/>
<path d="M169 56.2l3.4 2M176.3 54.7l.1 .4M182.9 47.2l.1 .6M186.2 40.1v.4M189.2 42.3l.1 .8M189.7 54l.2 .7M189.9 42.3l.1 .7M190.4 53.9l.2 .7M193 53.1l.1 .5M196.3 45.9v.5M199.3 48.2l.1 .7M200 48.1l.2 .7"/>
<path d="M201.5 57.9v.5M206.4 51.8l.1 .4M207.7 53l.2 .7M208.4 53l.2 .7M214.8 56.6l.1 .5M216.2 57.9l.1 .7M216.9 57.8l.1 .8M156.1 77.3l.2 .7M156.8 77.2l.2 .8M159.8 74.4l.1 .5M166.1 69.5l.1 .8M166.8 69.5l.1 .7"/>
<path d="M175.9 64.8v.5M178.6 63.5l51.1 29.4M179.9 62.5l51 29.5M179.9 77l.1 .4M209.9 62.8l.1 .5M218.3 67.6l.1 .6M219.6 73.8l-.3 .2M223.2 61.5l.1 .4M224.6 62.7l.1 .8M225.3 62.7l.1 .7M226.7 72.5l.1 .5M231.6 66.3l.1 .5"/>
<path d="M233 67.6l.1 .7M233.7 67.5l.1 .8M235.1 77.4l.1 .5M240.1 71.2v.4M241.4 72.5l.1 .7M242.1 72.4l.1 .7M248.5 76.1l.1 .4M96.5 98.7l.1 .5M102.8 93.8l.1 .7M103.5 93.7l.1 .8M161.8 98.1l.1 .5M169.9 84.8l.1 .4"/>
<path d="M174.7 88l.1 .7M175.4 87.9l.1 .8M195.2 99.4l.1 .4M220 80.2l-.7 .5M220.3 80.7l-.7 .4M225.1 84l-.3 .2M232.5 81.2l-.3 .2M232.9 87.7l-.7 .4M233.1 97.9l.1 .5M233.2 88.2l-.7 .4M235.9 96.5l51 29.5M237.1 95.6l51 29.4"/>
<path d="M241.3 83.3l.1 .4M247 87l.1 .8M247.7 87l.1 .7M250.3 86.1l.1 .5M256.6 81.2l.1 .7M257.3 81.1l.1 .8M258.7 91l.1 .5M263.6 84.8l.1 .4M265 86.1l.1 .7M265.7 86l.1 .7M267.1 95.8l.1 .6M272.1 89.7v.4"/>
<path d="M273.4 90.9l.1 .8M274.1 90.9l.1 .7M280.5 94.5v.5M281.8 95.8l.2 .7M282.5 95.7l.2 .8M288.9 99.4l.1 .4M66.9 102.7l180.3 104.1 .7-.4M66.9 115.2l180.3 104.1M68.1 100.4l180.3 104.1 .1 .7M88.2 105.2l.1 .5M94.5 100.3l.1 .7M95.2 100.2l.1 .7"/>
<path d="M108.3 107.8l.1 .4M116.6 101.3l.1 .4M116.7 108.1l.1 .5M158.1 101l.1 .7M158.8 100.9l.1 .7M178.6 112.3l.1 .4M181.7 114.6l.1 .7M182.4 114.5l.1 .7M185.4 111.7v.5M198.2 101.6l.2 .7M198.9 101.5l.2 .8M218.8 113l.1 .4"/>
<path d="M221.8 115.2l.2 .7M222.5 115.2l.2 .7M275.6 100.7l.1 .5M284 105.5l.1 .6M290.3 100.7l.1 .7M291 100.6l.1 .7M292.4 110.4l.1 .5M297.3 104.3l.1 .4M298.6 116.4l.1 .4M298.7 105.5l.1 .7M299.4 105.5l.1 .7M302.5 116.3l.1 .5"/>
<path d="M303.8 119.8l.2 .7M304.5 119.7l.2 .7M305.7 109.1l.1 .4M308.8 111.3l.1 .8M309.5 111.3l.1 .7M315.8 115l.1 .4M125.3 126.6l.1 .5M202.2 125.9l.1 .5M205.2 128.2l.2 .7M205.9 128.1l.2 .7M208.9 125.3l.1 .5M225.8 139.5v.5"/>
<path d="M232.5 138.9l.1 .5M242.4 126.6v.4M245.4 128.8l.1 .7M246.1 128.7l.1 .8M252.5 132.4v.4M255.5 134.6l.1 .8M256.2 134.6l.1 .7M259.2 131.8l.1 .5M265.5 126.9l.1 .7M266.1 126.8l.2 .8M284.3 135l.1 .5M286 138.3l.1 .4"/>
<path d="M292.7 129.3l13.2 7.6M293.9 128.4l13.2 7.6M317.6 127.3l.1 .4M317.9 134.2l.1 .7M321 131.8l.1 .8M321.9 131.7l.2 .8M326.8 134.6l.1 .5M348.6 127.1l.7 .4 .7-.4M148.9 140.2v.5M172.4 153.8l.1 .5M226 157.7l.1 .5M228.8 141.8l.1 .7"/>
<path d="M229.5 141.7l.1 .7M235.9 145.4v.4M238.9 147.6l.1 .7M239.6 147.5l.1 .8M242.6 144.7l.1 .6M259.5 159v.4M276 146l.1 .5M279.6 148.7l.1 .7M279.9 148.6l.2 .8M323.2 146.9l24.7 14.3M324.4 146l24.9 14.3M329.3 143.1l-.7 .4"/>
<path d="M330.4 144.9l-.7 .4M338.3 149.5l-.7 .4M196 167.4l.1 .5M247.9 218.9h.1"/>
</g>
<!-- layer: Border -->
<g fill="none" stroke="#000" stroke-width=".25">
<path d="M15 .1h-15v15M20 10.1h390v276.9h-390zM65 5.1v5M115 5.1v5M165 5.1v5M215 5.1v10M265 5.1v5M315 5.1v5M365 5.1v5M405 .1h15v15M15 52.9h5M410 52.9h5"/>
<path d="M15 100.7h5M410 100.7h5M15 148.6h10M405 148.6h10M15 196.4h5M410 196.4h5M15 244.2h5M410 244.2h5M0 282.1v14.9h15M65 287v5M115 287v5M165 287v5"/>
<path d="M215 282.1v9.9M265 287v5M315 287v5M365 287v5M420 282.1v14.9h-15"/>
</g>
<!-- layer: TitleBlock -->
<path d="M230 240.1h180v46.9h-180zM230 250h180M254 240.1v9.9M288 240.1v46.9M349 240.1v46.9M288 260.1h122M349 277.1h61M359 277.1v9.9M395 277.1v9.9" fill="none" stroke="#000" stroke-width=".25"/>
<!-- layer: Dimensions -->
<g fill="none" stroke="#000" stroke-width=".25">
<path d="M44.9 199.9v42.9M190.3 199.9v18M48.4 201.9h138.4M185.6 209.2l-138.5 24.4M188.7 206.6l1.2 6.9M192.2 215.2l-4.3 .7M192.3 215.5h7M197.3 219v37.6M43.3 232.2l1.3 7M33 241.1h9.9M34.9 244.6v12M46.6 240.8l-3.7 .7"/>
<path d="M33 260.1h11.9v11.5M37.9 269.6h3.5M44.9 269.6h7.3M52.2 262.1v9.5M55.7 269.6h12.8M175.3 270.6h3.5M182.3 262.1v10.5M182.3 270.6h8M193.8 270.6h3.5M199.3 260.1h-9v12.5"/>
</g>
<path d="M44.9 201.9l3.5-.6v1.1zM185.5 208.6l3.5-.1-3.3 1.2zM186.8 201.3l3.5 .6-3.5 .5zM197.3 215.5l.6 3.5h-1.2zM43.7 234.2l3.4-1.2 .1 1.1zM34.9 241.1l.6 3.5h-1.1zM34.4 256.6h1.1l-.6 3.5zM196.7 256.6h1.2l-.6 3.5zM41.4 269.1l3.5 .5-3.5 .6zM52.2 269.6l3.5-.5v1.1zM178.8 270.1l3.5 .5-3.5 .6zM190.3 270.6l3.5-.5v1.1z" fill="#000" stroke="#000" stroke-width=".25"/>
<g font-size="7">
<text x="289" y="270.6">Top Panel</text>
<text x="377.5" y="272.9">1</text>
<text x="289" y="278.1">Folded View</text>
<text x="289" y="285.5">(from above)</text>
</g>
<g font-size="4.9">
<text x="289" y="248.5">Amy Worrall</text>
<text x="323.5" y="248.5">28/07/2019</text>
<text x="352.6" y="285.7">3</text>
<text x="399.1" y="285.7">4/7</text>
</g>
<g font-size="3.5">
<text x="39" y="8.8">1</text>
<text x="88.8" y="8.8">2</text>
<text x="138.8" y="8.8">3</text>
<text x="188.7" y="8.8">4</text>
<text x="238.8" y="8.8">5</text>
<text x="288.7" y="8.8">6</text>
<text x="338.8" y="8.8">7</text>
<text x="388.8" y="8.8">8</text>
<text x="16.4" y="30.2">A</text>
<text x="411.4" y="30.2">A</text>
<text x="16.2" y="78">B</text>
<text x="411.2" y="78">B</text>
<text x="16.2" y="125.9">C</text>
<text x="411.2" y="125.9">C</text>
<text x="16.2" y="173.7">D</text>
<text x="411.2" y="173.7">D</text>
<text x="112.3" y="200.3">290.68</text>
<text x="16.2" y="221.6">E</text>
<text x="110.9" y="220.8" transform="rotate(-10 110.9 220.8)">295.17</text>
<text x="411.2" y="221.6">E</text>
<text x="198.9" y="233.5" transform="rotate(90 198.9 233.5)">89.25</text>
<text x="36.5" y="248.7" transform="rotate(90 36.5 248.7)">38</text>
<text x="16.2" y="269.4">F</text>
<text x="60.3" y="268.1">14.5</text>
<text x="184.2" y="269.1">16</text>
<text x="411.2" y="269.4">F</text>
<text x="39" y="290.8">1</text>
<text x="88.8" y="290.8">2</text>
<text x="138.8" y="290.8">3</text>
<text x="188.7" y="290.8">4</text>
<text x="238.8" y="290.8">5</text>
<text x="288.7" y="290.8">6</text>
<text x="338.8" y="290.8">7</text>
<text x="388.8" y="290.8">8</text>
</g>
<g font-size="2.5">
<text x="231" y="242.9">Dept.</text>
<text x="255" y="242.9">Technical reference</text>
<text x="289" y="242.9">Created by</text>
<text x="350" y="242.9">Approved by</text>
<text x="289" y="252.8">Document type</text>
<text x="350" y="252.8">Document status</text>
<text x="289" y="262.9">Title</text>
<text x="350" y="262.9">DWG No.</text>
<text x="350" y="279.9">Rev.</text>
<text x="360" y="279.9">Date of issue</text>
<text x="396" y="279.9">Sheet</text>
</g>
</svg>
